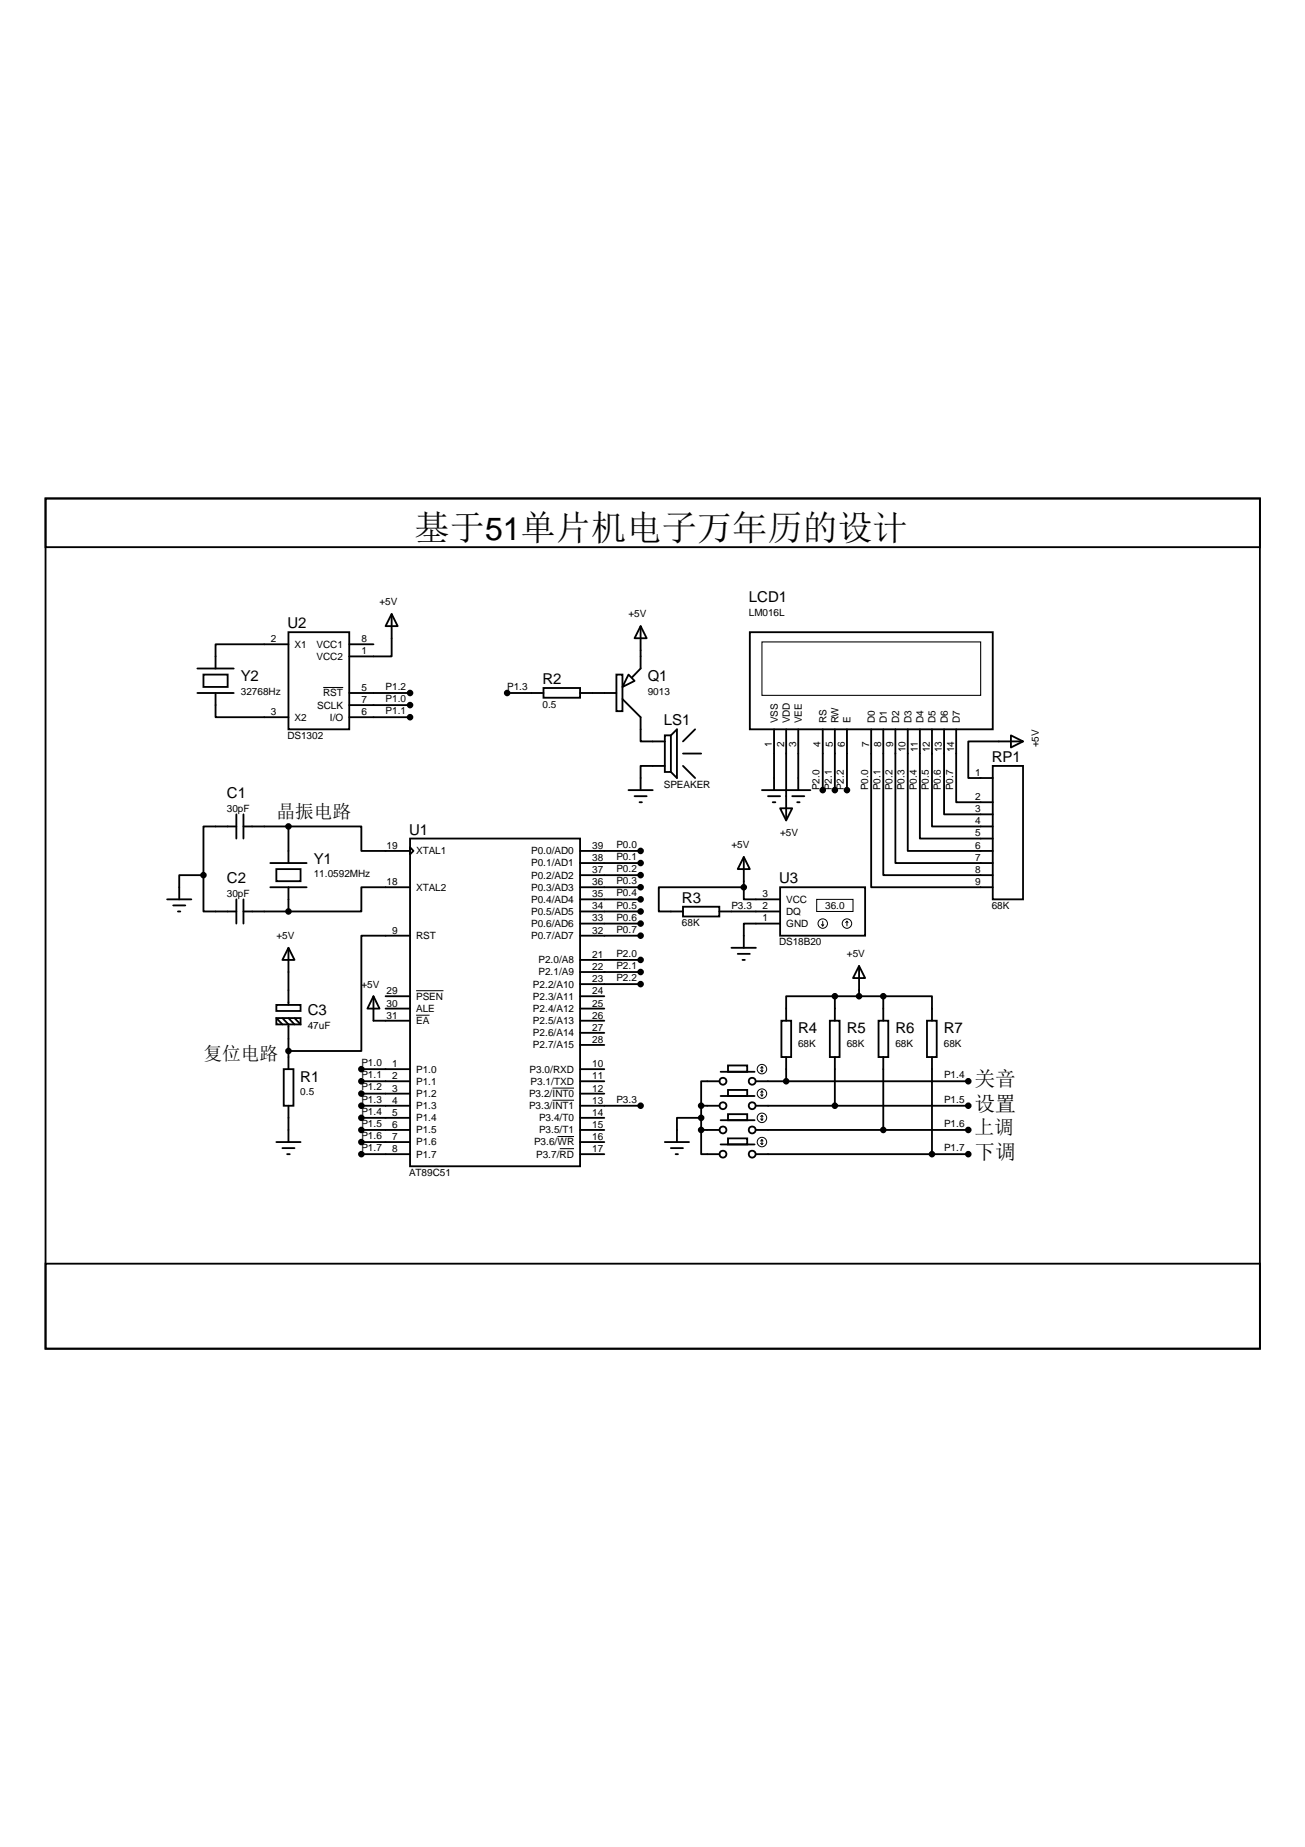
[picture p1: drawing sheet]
<svg xmlns="http://www.w3.org/2000/svg" width="210mm" height="297mm" viewBox="0 0 210 297" stroke-linecap="round" stroke-linejoin="round" font-family="sans-serif">
<g fill="none" stroke="#000" stroke-width=".3">
<path d="M7.3 80.2h195.3v136.7h-195.3zM7.3 80.2h195.3v7.8h-195.3zM63 98.7l1 2h-2zM63 98.7v6.9h-6.8M31.7 111.4h5.9M31.7 107.5h5.9M32.7 108.5h3.9v2h-3.9zM34.7 111.4v3.9h11.7M46.4 101.7h9.8v15.6h-9.8zM46.4 103.6h-11.7v3.9M56.2 111.4h9.8M56.2 113.4h9.8"/>
<path d="M56.2 115.3h9.8M56.2 103.6h3.9M81.6 111.4h5.8M87.4 110.6h5.9v1.6h-5.9zM93.3 111.4h5.8M99.1 108.5h1v5.9h-1zM100.1 112.4l2.9 2.9v3.9h3.9M101.1 108.5l1 1-2 1zM103 100.7l1 1.9h-1.9zM103 100.7v6.8l-1.3 1.4M106.9 118.3h1v5.8h-1zM107.9 118.3l1-1v7.8l-1-1"/>
<path d="M111.8 117.3l-1.9 1.9M120.6 101.7h39.1v15.6h-39.1zM124.5 117.3v9.8M126.4 117.3v14.6M128.4 117.3v9.8M132.3 117.3v9.8M134.3 117.3v9.8M136.2 117.3v9.8M140.1 117.3v25.4h19.6M142.1 117.3v23.4h17.6M144 117.3v21.5h15.7M146 117.3v19.5h13.7"/>
<path d="M148 117.3v17.6h11.7M149.9 117.3v15.6h9.8M151.8 117.3v13.7h7.9M153.8 117.3v11.7h5.9M162.6 118.3l1.9 .9-1.9 1zM164.5 119.2h-8.8v5.9h4M38 132.9h-5.3v7.8M38 131v3.9M39.2 132.9h7.2M39.2 131v3.9M43.5 138.8h5.8M44.4 139.8h3.9v1.9h-3.9z"/>
<path d="M46.4 132.9h11.7v3.9h7.9M46.4 132.9v5.9M66 134.9h27.3v52.7h-27.3zM66 136.3l.5 .5-.5 .6zM93.3 136.8h9.7M93.3 138.8h9.7M101.1 127.1h3.9M102.1 128h1.9M102.9 129h.4M106.9 123.2h-3.9v3.9M109.9 121.2h2.9M109.9 123.2l1.9 1.9"/>
<path d="M119.6 137.8l1 2h-1.9zM119.6 137.8v4.9M122.6 127.1h7.7M123.5 128h2M124.3 129h.4M125.5 130h1.9l-1 1.9zM127.4 128h2M128.2 129h.4M159.7 123.2h4.8v21.4h-4.8zM26.9 144.6h3.9M27.9 145.6h1.9M28.6 146.6h.4"/>
<path d="M32.7 140.7v5.9h5.3M32.7 140.7h-3.9v3.9M38 144.6v3.9M39.2 146.6h7.2M39.2 144.6v3.9M43.5 142.7h5.8M46.4 152.4l1 2h-2zM46.4 142.7v3.9M46.4 152.4v9.2M66 142.7h-7.9v3.9h-11.7M66 150.5h-7.9v18.5h-11.7M93.3 146.6h9.7"/>
<path d="M93.3 154.4h9.7M93.3 156.3h9.7M93.3 158.3h9.7M93.3 140.7h9.7M93.3 142.7h9.7M93.3 144.6h9.7M93.3 148.5h9.7M93.3 150.5h9.7M109.9 145.8h5.8v1.6h-5.8zM115.7 146.6h9.8M117.6 152.4h4M118.7 153.4h1.9"/>
<path d="M119.4 154.4h.4M119.6 142.7v1.9h5.9M119.6 142.7h-13.6v3.9h3.9M125.5 142.7h13.6v7.8h-13.6zM125.5 148.5h-5.9v3.9M138.2 155.3l.9 2h-1.9zM138.2 155.3v4.9M44.4 161.6h3.9v1h-3.9zM44.4 163.7h3.9v1h-3.9zM44.4 163.7l1 1M45.4 163.7l1 1v7.2M45.6 171.9h1.6v5.9h-1.6z"/>
<path d="M46.4 177.8v5.9M46.4 163.7l1 1M47.4 163.7l.9 1M58.1 171.9h7.9M58.1 179.8h7.9M58.1 177.8h7.9M58.1 173.9h7.9M58.1 175.9h7.9M60.1 160.2l.9 2h-1.9zM60.1 160.2v4h5.9M62 160.2h4M62 162.2h4"/>
<path d="M93.3 164.2h3.9M93.3 171.9h3.9M93.3 179.8h3.9M93.3 177.8h9.7M93.3 173.9h3.9M93.3 160.2h3.9M93.3 175.9h3.9M93.3 162.2h3.9M93.3 168h3.9M93.3 166.1h3.9M112.8 179.8h-3.9v3.9M112.8 177.8h2.9"/>
<path d="M112.8 177.8v3.9M115.7 173.9h-2.9v3.9M115.9 172.4h5.5M115.9 176.3h5.5M117.1 171.4h3.1v1h-3.1zM117.1 175.3h3.1v1h-3.1zM117.1 179.2h3.1v1h-3.1zM121.6 177.8h34.1M121.6 173.9h34.1M125.7 164.2h1.6v5.8h-1.6zM126.4 170v3.9M133.5 164.2h1.5v5.8h-1.5z"/>
<path d="M134.3 160.2h-7.9v4M134.3 160.2v4M134.3 170v7.8M134.3 160.2h7.8M141.3 164.2h1.6v5.8h-1.6zM142.1 160.2h7.8v4M142.1 160.2v4M142.1 170v11.7M149.1 164.2h1.6v5.8h-1.6zM149.9 170v15.6M44.4 183.7h3.9M45.4 184.6h2"/>
<path d="M46.2 185.6h.4M58.1 181.7h7.9M58.1 183.7h7.9M58.1 185.6h7.9M93.3 181.7h3.9M93.3 183.7h3.9M93.3 185.6h3.9M106.9 183.7h3.9M107.9 184.6h2M108.7 185.6h.4M112.8 181.7v3.9h2.9M112.8 181.7h2.9"/>
<path d="M115.9 180.2h5.5M115.9 184.1h5.5M117.1 183.1h3.1v1h-3.1zM121.6 181.7h34.1M121.6 185.6h34.1M7.3 203.2h195.3v13.7h-195.3z"/>
<circle cx="116.3" cy="177.8" r=".56"/>
<circle cx="116.3" cy="173.9" r=".56"/>
<circle cx="121" cy="177.8" r=".56"/>
<circle cx="121" cy="173.9" r=".56"/>
<circle cx="116.3" cy="185.6" r=".56"/>
<circle cx="116.3" cy="181.7" r=".56"/>
<circle cx="121" cy="181.7" r=".56"/>
<circle cx="121" cy="185.6" r=".56"/>
</g>
<g fill="none" stroke="#000" stroke-width=".16">
<path d="M52 110.6h3.2M66.9 159.3h4.4M131.4 144.6h5.8v2h-5.8zM132.1 148.7l.2 .2M132.3 148.2v.7M132.5 148.7l-.2 .2M136.2 148.2l-.2 .2M136.2 148.2l.2 .2M136.2 148.2v.7M66.9 163.3h2.2M88.9 175h3.4M88.9 176.9h3.4"/>
<path d="M122.3 172.2l.3 .2M122.3 176.1l.3 .2M122.3 179.9l.3 .3M122.6 171.6v.8M122.6 175.5v.8M122.6 179.4v.8M122.6 171.6l-.3 .2M122.6 171.6l.1 .2M122.6 175.5l-.3 .2M122.6 175.5l.1 .2M122.6 179.4l-.3 .2M122.6 179.4l.1 .2"/>
<path d="M122.7 172.2l-.1 .2M122.7 176.1l-.1 .2M122.7 179.9l-.1 .3M89.7 182.8h2.6M90 184.7h2.3M122.3 183.9l.3 .2M122.6 183.3v.8M122.6 183.3l-.3 .2M122.6 183.3l.1 .2M122.7 183.9l-.1 .2"/>
<circle cx="132.3" cy="148.5" r=".76"/>
<circle cx="136.2" cy="148.5" r=".76"/>
<circle cx="122.6" cy="175.9" r=".76"/>
<circle cx="122.6" cy="171.9" r=".76"/>
<circle cx="122.6" cy="179.8" r=".76"/>
<circle cx="122.6" cy="183.7" r=".76"/>
</g>
<g fill="#000" stroke="#000" stroke-width=".3">
<circle cx="66" cy="113.4" r=".38"/>
<circle cx="66" cy="111.4" r=".38"/>
<circle cx="66" cy="115.3" r=".38"/>
<circle cx="81.6" cy="111.4" r=".38"/>
<circle cx="46.4" cy="132.9" r=".38"/>
<circle cx="103" cy="138.8" r=".38"/>
<circle cx="103" cy="136.8" r=".38"/>
<circle cx="132.3" cy="127.1" r=".38"/>
<circle cx="134.3" cy="127.1" r=".38"/>
<circle cx="136.2" cy="127.1" r=".38"/>
<circle cx="32.7" cy="140.7" r=".38"/>
<circle cx="46.4" cy="146.6" r=".38"/>
<circle cx="103" cy="150.5" r=".38"/>
<circle cx="103" cy="140.7" r=".38"/>
<circle cx="103" cy="156.3" r=".38"/>
<circle cx="103" cy="146.6" r=".38"/>
<circle cx="103" cy="148.5" r=".38"/>
<circle cx="103" cy="158.3" r=".38"/>
<circle cx="103" cy="142.7" r=".38"/>
<circle cx="103" cy="154.4" r=".38"/>
<circle cx="103" cy="144.6" r=".38"/>
<circle cx="119.6" cy="142.7" r=".38"/>
<circle cx="46.4" cy="169" r=".38"/>
<circle cx="58.1" cy="175.9" r=".38"/>
<circle cx="58.1" cy="171.9" r=".38"/>
<circle cx="58.1" cy="177.8" r=".38"/>
<circle cx="58.1" cy="173.9" r=".38"/>
<circle cx="58.1" cy="179.8" r=".38"/>
<circle cx="103" cy="177.8" r=".38"/>
<circle cx="112.8" cy="177.8" r=".38"/>
<circle cx="112.8" cy="179.8" r=".38"/>
<circle cx="126.5" cy="173.9" r=".38"/>
<circle cx="134.3" cy="160.2" r=".38"/>
<circle cx="134.3" cy="177.8" r=".38"/>
<circle cx="138.2" cy="160.2" r=".38"/>
<circle cx="142.1" cy="160.2" r=".38"/>
<circle cx="155.7" cy="177.8" r=".38"/>
<circle cx="155.7" cy="173.9" r=".38"/>
<circle cx="58.1" cy="181.7" r=".38"/>
<circle cx="58.1" cy="185.6" r=".38"/>
<circle cx="58.1" cy="183.7" r=".38"/>
<circle cx="112.8" cy="181.7" r=".38"/>
<circle cx="142.1" cy="181.7" r=".38"/>
<circle cx="149.9" cy="185.6" r=".38"/>
<circle cx="155.7" cy="181.7" r=".38"/>
<circle cx="155.7" cy="185.6" r=".38"/>
</g>
<path d="M122.6 103.2h35.1v8.6h-35.1z" fill="none" stroke="#000" stroke-width=".17"/>
<text font-size="5.7" x="66.7" y="86.8">基于51单片机电子万年历的设计</text>
<g font-size="3.3">
<text x="156.7" y="178.6">设置</text>
<text x="156.7" y="174.7">关音</text>
<text x="156.7" y="186.4">下调</text>
</g>
<text font-size="3.2" x="156.7" y="182.4">上调</text>
<g font-size="3">
<text x="44.4" y="131.5">晶振电路</text>
<text x="32.7" y="170.5">复位电路</text>
</g>
<g font-size="2.4">
<text x="46.2" y="101">U2</text>
<text x="120.4" y="96.9">LCD1</text>
<text x="38.7" y="109.6">Y2</text>
<text x="87.2" y="110">R2</text>
<text x="104.2" y="109.6">Q1</text>
<text x="106.8" y="116.6">LS1</text>
<text x="159.5" y="122.5">RP1</text>
<text x="36.5" y="128.3">C1</text>
<text x="65.8" y="134.2">U1</text>
<text x="36.5" y="142">C2</text>
<text x="50.5" y="138.9">Y1</text>
<text x="125.3" y="142">U3</text>
<text x="109.7" y="145.1">R3</text>
<text x="49.5" y="163.3">C3</text>
<text x="128.4" y="166.2">R4</text>
<text x="136.2" y="166.2">R5</text>
<text x="144" y="166.2">R6</text>
<text x="151.8" y="166.2">R7</text>
<text x="48.3" y="174">R1</text>
</g>
<g font-size="1.6">
<text x="61" y="97.4">+5V</text>
<text x="101.1" y="99.3">+5V</text>
<text x="120.4" y="99">LM016L</text>
<text x="43.6" y="103.3">2</text>
<text x="47.4" y="104.2">X1</text>
<text x="50.9" y="104.2">VCC1</text>
<text x="50.9" y="106.1">VCC2</text>
<text x="58.1" y="103.3">8</text>
<text x="58.1" y="105.2">1</text>
<text x="38.7" y="111.7">32768Hz</text>
<text x="51" y="113.9">SCLK</text>
<text x="52" y="112">RST</text>
<text x="58.1" y="111.1">5</text>
<text x="58.1" y="113.1">7</text>
<text x="62" y="110.9">P1.2</text>
<text x="62" y="112.9">P1.0</text>
<text x="81.6" y="110.9">P1.3</text>
<text x="87.2" y="113.8">0.5</text>
<text x="104.2" y="111.7">9013</text>
<text x="43.6" y="115">3</text>
<text x="46.2" y="118.9">DS1302</text>
<text x="47.4" y="115.9">X2</text>
<text x="53" y="115.9">I/O</text>
<text x="58.1" y="115">6</text>
<text x="62" y="114.8">P1.1</text>
<text x="125.1" y="116.3" transform="rotate(-90 125.1 116.3)">VSS</text>
<text x="127" y="116.3" transform="rotate(-90 127 116.3)">VDD</text>
<text x="129" y="116.3" transform="rotate(-90 129 116.3)">VEE</text>
<text x="132.9" y="116.3" transform="rotate(-90 132.9 116.3)">RS</text>
<text x="134.9" y="116.3" transform="rotate(-90 134.9 116.3)">RW</text>
<text x="136.8" y="116.3" transform="rotate(-90 136.8 116.3)">E</text>
<text x="140.7" y="116.3" transform="rotate(-90 140.7 116.3)">D0</text>
<text x="142.7" y="116.3" transform="rotate(-90 142.7 116.3)">D1</text>
<text x="144.6" y="116.3" transform="rotate(-90 144.6 116.3)">D2</text>
<text x="146.6" y="116.3" transform="rotate(-90 146.6 116.3)">D3</text>
<text x="148.5" y="116.3" transform="rotate(-90 148.5 116.3)">D4</text>
<text x="150.5" y="116.3" transform="rotate(-90 150.5 116.3)">D5</text>
<text x="152.4" y="116.3" transform="rotate(-90 152.4 116.3)">D6</text>
<text x="154.4" y="116.3" transform="rotate(-90 154.4 116.3)">D7</text>
<text x="124.2" y="120.1" transform="rotate(-90 124.2 120.1)">1</text>
<text x="126.1" y="120.1" transform="rotate(-90 126.1 120.1)">2</text>
<text x="128.1" y="120.1" transform="rotate(-90 128.1 120.1)">3</text>
<text x="132" y="120.1" transform="rotate(-90 132 120.1)">4</text>
<text x="133.9" y="120.1" transform="rotate(-90 133.9 120.1)">5</text>
<text x="135.9" y="120.1" transform="rotate(-90 135.9 120.1)">6</text>
<text x="139.8" y="120.1" transform="rotate(-90 139.8 120.1)">7</text>
<text x="141.7" y="120.1" transform="rotate(-90 141.7 120.1)">8</text>
<text x="143.7" y="120.1" transform="rotate(-90 143.7 120.1)">9</text>
<text x="145.7" y="121" transform="rotate(-90 145.7 121)">10</text>
<text x="147.6" y="121" transform="rotate(-90 147.6 121)">11</text>
<text x="149.6" y="121" transform="rotate(-90 149.6 121)">12</text>
<text x="151.5" y="121" transform="rotate(-90 151.5 121)">13</text>
<text x="153.5" y="121" transform="rotate(-90 153.5 121)">14</text>
<text x="156.8" y="124.8">1</text>
<text x="167.1" y="120.2" transform="rotate(-90 167.1 120.2)">+5V</text>
<text x="36.5" y="130.6">30pF</text>
<text x="106.8" y="126.7">SPEAKER</text>
<text x="131.8" y="127.1" transform="rotate(-90 131.8 127.1)">P2.0</text>
<text x="133.8" y="127.1" transform="rotate(-90 133.8 127.1)">P2.1</text>
<text x="135.7" y="127.1" transform="rotate(-90 135.7 127.1)">P2.2</text>
<text x="139.6" y="127.1" transform="rotate(-90 139.6 127.1)">P0.0</text>
<text x="141.6" y="127.1" transform="rotate(-90 141.6 127.1)">P0.1</text>
<text x="143.6" y="127.1" transform="rotate(-90 143.6 127.1)">P0.2</text>
<text x="145.5" y="127.1" transform="rotate(-90 145.5 127.1)">P0.3</text>
<text x="147.4" y="127.1" transform="rotate(-90 147.4 127.1)">P0.4</text>
<text x="149.4" y="127.1" transform="rotate(-90 149.4 127.1)">P0.5</text>
<text x="151.3" y="127.1" transform="rotate(-90 151.3 127.1)">P0.6</text>
<text x="153.3" y="127.1" transform="rotate(-90 153.3 127.1)">P0.7</text>
<text x="156.8" y="128.7">2</text>
<text x="156.8" y="130.6">3</text>
<text x="62.2" y="136.5">19</text>
<text x="66.9" y="137.4">XTAL1</text>
<text x="85.4" y="137.4">P0.0/AD0</text>
<text x="95.2" y="136.5">39</text>
<text x="99.1" y="136.3">P0.0</text>
<text x="117.6" y="136.4">+5V</text>
<text x="125.5" y="134.4">+5V</text>
<text x="156.8" y="132.6">4</text>
<text x="156.8" y="134.5">5</text>
<text x="156.8" y="136.5">6</text>
<text x="50.5" y="141">11.0592MHz</text>
<text x="62.2" y="142.4">18</text>
<text x="66.9" y="143.2">XTAL2</text>
<text x="85.4" y="139.3">P0.1/AD1</text>
<text x="85.4" y="141.3">P0.2/AD2</text>
<text x="85.4" y="143.2">P0.3/AD3</text>
<text x="95.2" y="138.5">38</text>
<text x="95.2" y="140.4">37</text>
<text x="95.2" y="142.4">36</text>
<text x="99.1" y="138.3">P0.1</text>
<text x="99.1" y="140.2">P0.2</text>
<text x="99.1" y="142.2">P0.3</text>
<text x="156.8" y="138.5">7</text>
<text x="156.8" y="140.4">8</text>
<text x="156.8" y="142.4">9</text>
<text x="36.5" y="144.3">30pF</text>
<text x="85.4" y="145.2">P0.4/AD4</text>
<text x="85.4" y="147.1">P0.5/AD5</text>
<text x="85.4" y="149.1">P0.6/AD6</text>
<text x="95.2" y="144.3">35</text>
<text x="95.2" y="146.2">34</text>
<text x="95.2" y="148.2">33</text>
<text x="99.1" y="144.2">P0.4</text>
<text x="99.1" y="146.1">P0.5</text>
<text x="99.1" y="148.1">P0.6</text>
<text x="99.1" y="150">P0.7</text>
<text x="109.7" y="149">68K</text>
<text x="117.6" y="146.1">P3.3</text>
<text x="122.6" y="146.2">2</text>
<text x="122.6" y="144.3">3</text>
<text x="122.6" y="148.2">1</text>
<text x="126.4" y="147.1">DQ</text>
<text x="126.4" y="145.2">VCC</text>
<text x="126.4" y="149.1">GND</text>
<text x="132.7" y="146.2">36.0</text>
<text x="159.5" y="146.2">68K</text>
<text x="44.4" y="151">+5V</text>
<text x="63.1" y="150.1">9</text>
<text x="66.9" y="151">RST</text>
<text x="85.4" y="151">P0.7/AD7</text>
<text x="86.6" y="154.9">P2.0/A8</text>
<text x="95.2" y="150.1">32</text>
<text x="95.2" y="154">21</text>
<text x="95.2" y="156">22</text>
<text x="99.1" y="153.9">P2.0</text>
<text x="99.1" y="155.8">P2.1</text>
<text x="125.3" y="152">DS18B20</text>
<text x="136.2" y="154">+5V</text>
<text x="58.1" y="158.8">+5V</text>
<text x="62.2" y="161.9">30</text>
<text x="62.2" y="159.9">29</text>
<text x="66.9" y="160.8">PSEN</text>
<text x="85.7" y="158.8">P2.2/A10</text>
<text x="85.7" y="160.8">P2.3/A11</text>
<text x="86.6" y="156.9">P2.1/A9</text>
<text x="95.2" y="157.9">23</text>
<text x="95.2" y="159.9">24</text>
<text x="95.2" y="161.9">25</text>
<text x="99.1" y="157.8">P2.2</text>
<text x="49.5" y="165.4">47uF</text>
<text x="62.2" y="163.8">31</text>
<text x="66.9" y="162.8">ALE</text>
<text x="66.9" y="164.7">EA</text>
<text x="85.7" y="162.8">P2.4/A12</text>
<text x="85.7" y="164.7">P2.5/A13</text>
<text x="85.7" y="166.7">P2.6/A14</text>
<text x="95.2" y="167.7">28</text>
<text x="95.2" y="163.8">26</text>
<text x="95.2" y="165.8">27</text>
<text x="58.1" y="171.5">P1.0</text>
<text x="58.1" y="173.4">P1.1</text>
<text x="63.1" y="171.6">1</text>
<text x="63.1" y="173.6">2</text>
<text x="66.9" y="172.5">P1.0</text>
<text x="85.2" y="172.5">P3.0/RXD</text>
<text x="85.7" y="168.6">P2.7/A15</text>
<text x="95.2" y="171.6">10</text>
<text x="95.2" y="173.6">11</text>
<text x="128.4" y="168.3">68K</text>
<text x="136.2" y="168.3">68K</text>
<text x="144" y="168.3">68K</text>
<text x="151.8" y="168.3">68K</text>
<text x="151.8" y="173.4">P1.4</text>
<text x="48.3" y="176.2">0.5</text>
<text x="58.1" y="179.3">P1.4</text>
<text x="58.1" y="175.4">P1.2</text>
<text x="58.1" y="177.3">P1.3</text>
<text x="63.1" y="175.5">3</text>
<text x="63.1" y="177.5">4</text>
<text x="63.1" y="179.4">5</text>
<text x="66.9" y="174.4">P1.1</text>
<text x="66.9" y="176.4">P1.2</text>
<text x="66.9" y="178.4">P1.3</text>
<text x="85.1" y="176.4">P3.2/INT0</text>
<text x="85.1" y="178.4">P3.3/INT1</text>
<text x="85.3" y="174.4">P3.1/TXD</text>
<text x="95.2" y="175.5">12</text>
<text x="95.2" y="177.5">13</text>
<text x="95.2" y="179.4">14</text>
<text x="99.1" y="177.3">P3.3</text>
<text x="151.8" y="177.3">P1.5</text>
<text x="58.1" y="181.2">P1.5</text>
<text x="58.1" y="183.2">P1.6</text>
<text x="58.1" y="185.2">P1.7</text>
<text x="63.1" y="181.4">6</text>
<text x="63.1" y="183.3">7</text>
<text x="63.1" y="185.3">8</text>
<text x="66.9" y="180.3">P1.4</text>
<text x="66.9" y="182.3">P1.5</text>
<text x="66.9" y="184.2">P1.6</text>
<text x="85.9" y="184.2">P3.6/WR</text>
<text x="86.7" y="180.3">P3.4/T0</text>
<text x="86.7" y="182.3">P3.5/T1</text>
<text x="95.2" y="185.3">17</text>
<text x="95.2" y="183.3">16</text>
<text x="95.2" y="181.4">15</text>
<text x="151.8" y="181.2">P1.6</text>
<text x="151.8" y="185.2">P1.7</text>
<text x="65.8" y="189.2">AT89C51</text>
<text x="66.9" y="186.2">P1.7</text>
<text x="86.2" y="186.2">P3.7/RD</text>
</g>
</svg>
